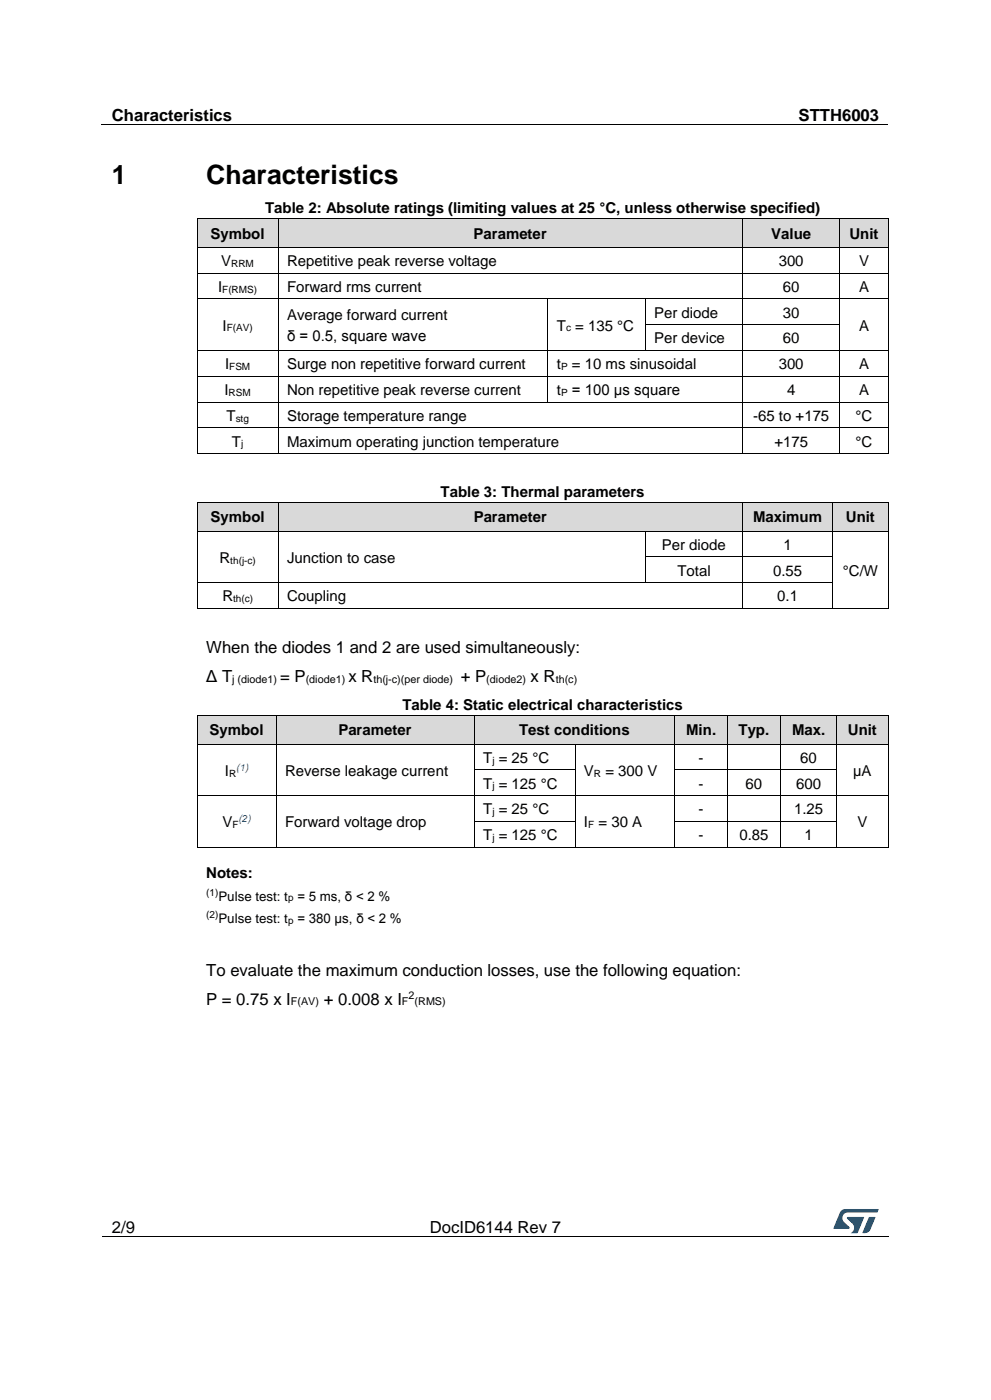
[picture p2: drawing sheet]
<svg xmlns="http://www.w3.org/2000/svg" width="210mm" height="297mm" viewBox="0 0 210 297" stroke-linecap="round" stroke-linejoin="round" font-family="sans-serif">
<path d="M21.5 26.4h166.7M21.5 262.4h166.7" fill="none" stroke="#000" stroke-width=".21"/>
<g fill="#000">
<path d="M105.2 26.4h.2v.1h-.2z" fill-rule="evenodd"/>
<path d="M61.6 262.3h.1v.2h-.1z" fill-rule="evenodd"/>
<path d="M148 262.3h.2v.2h-.2z" fill-rule="evenodd"/>
</g>
<g fill="#005288">
<path d="M178.2 256.9l.6-.4h.4l7 .1-.3 .6h-6.1a1.26 1.26 0 0 0-1.3 1.1 1.26 1.26 0 0 0 .8 1.4l.7 .6v.3l-3.3 .1z"/>
<path d="M184.2 258.2l1.3 .1-1 2.5a1.32 1.32 0 0 1-1.7 .7z"/>
<path d="M179.6 258.2l3.6 .1-1.5 3.3h-1.4a1.35 1.35 0 0 0 .7-1.2 1.35 1.35 0 0 0-.8-1.2l-.6-.6z"/>
</g>
<g fill="#d9d9d9">
<path d="M41.8 46.4h17.1v6h-17.1z" fill-rule="evenodd"/>
<path d="M43.7 46.4h13.3v6h-13.3z" fill-rule="evenodd"/>
<path d="M59 46.4h98.3v6h-98.3z" fill-rule="evenodd"/>
<path d="M60.8 46.4h94.7v6h-94.7z" fill-rule="evenodd"/>
<path d="M157.4 46.4h20.6v6h-20.6z" fill-rule="evenodd"/>
<path d="M159.3 46.4h16.8v6h-16.8z" fill-rule="evenodd"/>
<path d="M178.1 46.4h10.1v6h-10.1z" fill-rule="evenodd"/>
<path d="M179.9 46.4h6.4v6h-6.4z" fill-rule="evenodd"/>
</g>
<g fill="#000">
<path d="M41.7 52.4h.2v.2h-.2z" fill-rule="evenodd"/>
<path d="M41.7 52.4h.2v.2h-.2z" fill-rule="evenodd"/>
<path d="M41.7 57.9h.2v.1h-.2z" fill-rule="evenodd"/>
<path d="M41.8 46.3v.1z" fill-rule="evenodd"/>
<path d="M41.8 46.3v.1z" fill-rule="evenodd"/>
<path d="M41.9 52.4h.2v.2h-.2z" fill-rule="evenodd"/>
<path d="M58.9 52.4h.1v.2h-.1z" fill-rule="evenodd"/>
<path d="M58.9 57.9h.1v.1h-.1z" fill-rule="evenodd"/>
<path d="M58.9 46.3l.1 .1z" fill-rule="evenodd"/>
<path d="M59 52.4h.2v.2h-.2z" fill-rule="evenodd"/>
<path d="M157.3 52.4h.2v.2h-.2z" fill-rule="evenodd"/>
<path d="M157.3 57.9h.2v.1h-.2z" fill-rule="evenodd"/>
<path d="M157.3 46.3l.1 .1z" fill-rule="evenodd"/>
<path d="M157.5 52.4h.1v.2h-.1z" fill-rule="evenodd"/>
<path d="M177.9 52.4h.2v.2h-.2z" fill-rule="evenodd"/>
<path d="M177.9 57.9h.2v.1h-.2z" fill-rule="evenodd"/>
<path d="M178 46.3l.1 .1z" fill-rule="evenodd"/>
<path d="M178.1 52.4h.2v.2h-.2z" fill-rule="evenodd"/>
<path d="M188.2 52.4h.1v.2h-.1z" fill-rule="evenodd"/>
<path d="M188.2 52.4h.1v.2h-.1z" fill-rule="evenodd"/>
<path d="M188.2 57.9h.1v.1h-.1z" fill-rule="evenodd"/>
<path d="M188.2 46.3l.1 .1z" fill-rule="evenodd"/>
<path d="M188.2 46.3l.1 .1z" fill-rule="evenodd"/>
<path d="M41.7 63.3h.2v.2h-.2z" fill-rule="evenodd"/>
<path d="M41.7 68.8h.2v.2h-.2z" fill-rule="evenodd"/>
<path d="M41.7 74.3h.2v.1h-.2z" fill-rule="evenodd"/>
<path d="M41.7 79.7h.2v.2h-.2z" fill-rule="evenodd"/>
<path d="M58.9 63.3h.1v.2h-.1z" fill-rule="evenodd"/>
<path d="M58.9 68.8h.1v.2h-.1z" fill-rule="evenodd"/>
<path d="M58.9 74.3h.1v.1h-.1z" fill-rule="evenodd"/>
<path d="M58.9 79.7h.1v.2h-.1z" fill-rule="evenodd"/>
<path d="M116 63.3h.2v.2h-.2z" fill-rule="evenodd"/>
<path d="M116 68.8h.2v.2h-.2z" fill-rule="evenodd"/>
<path d="M116 74.3h.2v.1h-.2z" fill-rule="evenodd"/>
<path d="M116 79.7h.2v.2h-.2z" fill-rule="evenodd"/>
<path d="M136.7 63.3h.1v.2h-.1z" fill-rule="evenodd"/>
<path d="M136.7 68.8h.1v.2h-.1z" fill-rule="evenodd"/>
<path d="M136.7 74.3h.1v.1h-.1z" fill-rule="evenodd"/>
<path d="M157.3 63.3h.2v.2h-.2z" fill-rule="evenodd"/>
<path d="M157.3 68.8h.2v.2h-.2z" fill-rule="evenodd"/>
<path d="M157.3 74.3h.2v.1h-.2z" fill-rule="evenodd"/>
<path d="M157.3 79.7h.2v.2h-.2z" fill-rule="evenodd"/>
<path d="M177.9 63.3h.2v.2h-.2z" fill-rule="evenodd"/>
<path d="M177.9 68.8h.2v.2h-.2z" fill-rule="evenodd"/>
<path d="M177.9 74.3h.2v.1h-.2z" fill-rule="evenodd"/>
<path d="M177.9 79.7h.2v.2h-.2z" fill-rule="evenodd"/>
<path d="M188.2 63.3h.1v.2h-.1z" fill-rule="evenodd"/>
<path d="M188.2 68.8h.1v.2h-.1z" fill-rule="evenodd"/>
<path d="M188.2 74.3h.1v.1h-.1z" fill-rule="evenodd"/>
<path d="M188.2 79.7h.1v.2h-.1z" fill-rule="evenodd"/>
<path d="M41.7 85.2h.2v.2h-.2z" fill-rule="evenodd"/>
<path d="M41.7 90.7h.2v.1h-.2z" fill-rule="evenodd"/>
<path d="M41.7 96.1h.2v.2h-.2z" fill-rule="evenodd"/>
<path d="M41.7 96.1h.2v.2h-.2z" fill-rule="evenodd"/>
<path d="M58.9 85.2h.1v.2h-.1z" fill-rule="evenodd"/>
<path d="M58.9 90.7h.1v.1h-.1z" fill-rule="evenodd"/>
<path d="M58.9 96.1h.1v.2h-.1z" fill-rule="evenodd"/>
<path d="M116 85.2h.2v.2h-.2z" fill-rule="evenodd"/>
<path d="M157.3 85.2h.2v.2h-.2z" fill-rule="evenodd"/>
<path d="M157.3 90.7h.2v.1h-.2z" fill-rule="evenodd"/>
<path d="M157.3 96.1h.2v.2h-.2z" fill-rule="evenodd"/>
<path d="M177.9 85.2h.2v.2h-.2z" fill-rule="evenodd"/>
<path d="M177.9 90.7h.2v.1h-.2z" fill-rule="evenodd"/>
<path d="M177.9 96.1h.2v.2h-.2z" fill-rule="evenodd"/>
<path d="M188.2 85.2h.1v.2h-.1z" fill-rule="evenodd"/>
<path d="M188.2 90.7h.1v.1h-.1z" fill-rule="evenodd"/>
<path d="M188.2 96.1h.1v.2h-.1z" fill-rule="evenodd"/>
<path d="M188.2 96.1h.1v.2h-.1z" fill-rule="evenodd"/>
</g>
<g fill="none" stroke="#000" stroke-width=".21">
<path d="M41.8 46.4v6M41.8 52.6v5.3M41.8 58v5.3M41.8 46.3h17.1M41.9 57.9h17M42.1 52.5h16.8M58.9 46.4v6M58.9 52.6v5.3M58.9 58v5.3M59 46.3h98.3M59 57.9h98.3M59.2 52.5h98.1"/>
<path d="M157.4 46.4v6M157.4 52.6v5.3M157.4 58v5.3M157.4 46.3h20.6M157.5 57.9h20.4M157.6 52.5h20.3M178 46.4v6M178 52.6v5.3M178 58v5.3M178.1 46.3h10.1M178.1 57.9h10.1M178.3 52.5h9.9"/>
<path d="M188.2 46.4v6M188.2 52.6v5.3M188.2 58v5.3M41.8 63.5v5.3M41.8 69v5.3M41.8 74.4v5.3M41.8 79.9v5.3M41.9 63.4h17M41.9 74.3h17M41.9 79.8h17M58.9 63.5v5.3M58.9 69v5.3"/>
<path d="M58.9 74.4v5.3M58.9 79.9v5.3M59 63.4h57M59 74.3h57M59 79.8h57M116.1 63.5v5.3M116.1 69v5.3M116.1 74.4v5.3M116.1 79.9v5.3M116.2 63.4h20.5M116.2 74.3h20.5M116.2 79.8h41.1"/>
<path d="M136.8 63.5v5.3M136.8 69v5.3M136.8 63.4h20.5M136.8 68.9h20.5M136.8 74.3h20.5M157.4 63.5v5.3M157.4 69v5.3M157.4 74.4v5.3M157.4 79.9v5.3M157.5 63.4h20.4M157.5 68.9h20.4M157.5 74.3h20.4"/>
<path d="M157.5 79.8h20.4M178 63.5v5.3M178 69v5.3M178 74.4v5.3M178 79.9v5.3M178.1 63.4h10.1M178.1 74.3h10.1M178.1 79.8h10.1M188.2 63.5v5.3M188.2 69v5.3M188.2 74.4v5.3M188.2 79.9v5.3"/>
<path d="M41.8 85.4v5.3M41.8 90.8v5.3M41.9 85.3h17M41.9 90.7h17M41.9 96.2h17M58.9 85.4v5.3M58.9 90.8v5.3M59 85.3h57M59 90.7h98.3M59 96.2h98.3M116.2 85.3h41.1M157.4 85.4v5.3"/>
<path d="M157.4 90.8v5.3M157.5 85.3h20.4M157.5 90.7h20.4M157.5 96.2h20.4M178 85.4v5.3M178 90.8v5.3M178.1 85.3h10.1M178.1 90.7h10.1M178.1 96.2h10.1M188.2 85.4v5.3M188.2 90.8v5.3"/>
</g>
<g fill="#d9d9d9">
<path d="M41.8 106.6h17.1v6h-17.1z" fill-rule="evenodd"/>
<path d="M43.7 106.6h13.4v6h-13.4z" fill-rule="evenodd"/>
<path d="M59 106.6h98.4v6h-98.4z" fill-rule="evenodd"/>
<path d="M60.9 106.6h94.6v6h-94.6z" fill-rule="evenodd"/>
<path d="M157.5 106.6h18.9v6h-18.9z" fill-rule="evenodd"/>
<path d="M159.3 106.6h15.3v6h-15.3z" fill-rule="evenodd"/>
<path d="M176.5 106.6h11.7v6h-11.7z" fill-rule="evenodd"/>
<path d="M178.4 106.6h7.9v6h-7.9z" fill-rule="evenodd"/>
</g>
<g fill="#000">
<path d="M41.7 112.6h.2v.1h-.2z" fill-rule="evenodd"/>
<path d="M41.7 112.6h.2v.1h-.2z" fill-rule="evenodd"/>
<path d="M41.7 118.1h.2v.1h-.2z" fill-rule="evenodd"/>
<path d="M41.8 106.5v.1z" fill-rule="evenodd"/>
<path d="M41.8 106.5v.1z" fill-rule="evenodd"/>
<path d="M41.9 112.6h.2v.1h-.2z" fill-rule="evenodd"/>
<path d="M58.9 112.6h.1v.1h-.1z" fill-rule="evenodd"/>
<path d="M58.9 118.1h.1v.1h-.1z" fill-rule="evenodd"/>
<path d="M58.9 106.5l.1 .1z" fill-rule="evenodd"/>
<path d="M59 112.6h.2v.1h-.2z" fill-rule="evenodd"/>
<path d="M136.7 112.6h.2v.1h-.2z" fill-rule="evenodd"/>
<path d="M136.7 118.1h.2v.1h-.2z" fill-rule="evenodd"/>
<path d="M157.3 112.6h.2v.1h-.2z" fill-rule="evenodd"/>
<path d="M157.3 118.1h.2v.1h-.2z" fill-rule="evenodd"/>
<path d="M157.4 106.5l.1 .1z" fill-rule="evenodd"/>
<path d="M157.5 112.6h.2v.1h-.2z" fill-rule="evenodd"/>
<path d="M176.4 112.6h.2v.1h-.2z" fill-rule="evenodd"/>
<path d="M176.4 118.1h.2v.1h-.2z" fill-rule="evenodd"/>
<path d="M176.4 106.5l.1 .1z" fill-rule="evenodd"/>
<path d="M176.6 112.6h.1v.1h-.1z" fill-rule="evenodd"/>
<path d="M188.2 112.6h.1v.1h-.1z" fill-rule="evenodd"/>
<path d="M188.2 112.6h.1v.1h-.1z" fill-rule="evenodd"/>
<path d="M188.2 118.1h.1v.1h-.1z" fill-rule="evenodd"/>
<path d="M188.2 106.5l.1 .1z" fill-rule="evenodd"/>
<path d="M188.2 106.5l.1 .1z" fill-rule="evenodd"/>
<path d="M41.7 123.5h.2v.2h-.2z" fill-rule="evenodd"/>
<path d="M41.7 129h.2v.2h-.2z" fill-rule="evenodd"/>
<path d="M41.7 129h.2v.2h-.2z" fill-rule="evenodd"/>
<path d="M58.9 123.5h.1v.2h-.1z" fill-rule="evenodd"/>
<path d="M58.9 129h.1v.2h-.1z" fill-rule="evenodd"/>
<path d="M136.7 123.5h.2v.2h-.2z" fill-rule="evenodd"/>
<path d="M157.3 123.5h.2v.2h-.2z" fill-rule="evenodd"/>
<path d="M157.3 129h.2v.2h-.2z" fill-rule="evenodd"/>
<path d="M176.4 123.5h.2v.2h-.2z" fill-rule="evenodd"/>
<path d="M176.4 129h.2v.2h-.2z" fill-rule="evenodd"/>
<path d="M188.2 123.5h.1v.2h-.1z" fill-rule="evenodd"/>
<path d="M188.2 129h.1v.2h-.1z" fill-rule="evenodd"/>
<path d="M188.2 129h.1v.2h-.1z" fill-rule="evenodd"/>
</g>
<g fill="none" stroke="#000" stroke-width=".21">
<path d="M41.8 106.6v6M41.8 112.7v5.4M41.8 118.2v5.3M41.8 106.5h17.1M42.1 112.7h16.8M59 112.7v5.4M59 118.2v5.3M59.2 112.7h77.5M136.8 112.7v5.4M136.8 118.2v5.3M136.9 112.7h20.4M136.9 118.1h20.4"/>
<path d="M157.4 106.5h-98.4v6.1M157.4 106.6v6M157.4 112.7v5.4M157.4 118.2v5.3M157.5 106.5h18.9M157.5 118.1h18.9M157.7 112.7h18.7M176.5 112.7v5.4M176.5 118.2v5.3M176.7 112.7h11.5M188.2 106.5h-11.7v6.1M188.2 106.6v6"/>
<path d="M188.2 112.7v5.4M188.2 118.2v5.3M41.8 123.7v5.3M41.9 123.6h17M41.9 129.1h17M59 123.7v5.3M59 123.6h77.7M59 129.1h98.3M136.9 123.6h20.4M157.4 123.7v5.3M157.5 123.6h18.9M157.5 129.1h18.9"/>
<path d="M176.5 123.7v5.3M176.6 129.1h11.6M188.2 123.7v5.3"/>
</g>
<g fill="#d9d9d9">
<path d="M41.8 151.8h16.7v6h-16.7z" fill-rule="evenodd"/>
<path d="M43.7 151.8h12.9v6h-12.9z" fill-rule="evenodd"/>
<path d="M58.6 151.8h41.8v6h-41.8z" fill-rule="evenodd"/>
<path d="M60.4 151.8h38.2v6h-38.2z" fill-rule="evenodd"/>
<path d="M100.5 151.8h42.5v6h-42.5z" fill-rule="evenodd"/>
<path d="M102.4 151.8h38.8v6h-38.8z" fill-rule="evenodd"/>
<path d="M143.1 151.8h11v6h-11z" fill-rule="evenodd"/>
<path d="M145 151.8h7.2v6h-7.2z" fill-rule="evenodd"/>
<path d="M154.2 151.8h11.2v6h-11.2z" fill-rule="evenodd"/>
<path d="M156.1 151.8h7.4v6h-7.4z" fill-rule="evenodd"/>
<path d="M165.5 151.8h11.8v6h-11.8z" fill-rule="evenodd"/>
<path d="M167.4 151.8h8v6h-8z" fill-rule="evenodd"/>
<path d="M177.4 151.8h10.8v6h-10.8z" fill-rule="evenodd"/>
<path d="M179.3 151.8h7v6h-7z" fill-rule="evenodd"/>
</g>
<g fill="#000">
<path d="M41.7 157.8h.2v.1h-.2z" fill-rule="evenodd"/>
<path d="M41.7 157.8h.2v.1h-.2z" fill-rule="evenodd"/>
<path d="M41.8 151.7v.1z" fill-rule="evenodd"/>
<path d="M41.8 151.7v.1z" fill-rule="evenodd"/>
<path d="M41.9 157.8h.2v.1h-.2z" fill-rule="evenodd"/>
<path d="M58.4 157.8h.2v.1h-.2z" fill-rule="evenodd"/>
<path d="M58.5 151.7l.1 .1z" fill-rule="evenodd"/>
<path d="M58.6 157.8h.2v.1h-.2z" fill-rule="evenodd"/>
<path d="M100.4 157.8h.2v.1h-.2z" fill-rule="evenodd"/>
<path d="M100.4 151.7l.1 .1z" fill-rule="evenodd"/>
<path d="M100.6 157.8h.1v.1h-.1z" fill-rule="evenodd"/>
<path d="M121.8 157.8h.2v.1h-.2z" fill-rule="evenodd"/>
<path d="M143 157.8h.1v.1h-.1z" fill-rule="evenodd"/>
<path d="M143 151.7l.1 .1z" fill-rule="evenodd"/>
<path d="M143.1 157.8h.2v.1h-.2z" fill-rule="evenodd"/>
<path d="M154.1 157.8h.1v.1h-.1z" fill-rule="evenodd"/>
<path d="M154.1 151.7l.1 .1z" fill-rule="evenodd"/>
<path d="M154.2 157.8h.2v.1h-.2z" fill-rule="evenodd"/>
<path d="M165.4 157.8h.1v.1h-.1z" fill-rule="evenodd"/>
<path d="M165.4 151.7l.1 .1z" fill-rule="evenodd"/>
<path d="M165.5 157.8h.2v.1h-.2z" fill-rule="evenodd"/>
<path d="M177.3 157.8h.1v.1h-.1z" fill-rule="evenodd"/>
<path d="M177.3 151.7l.1 .1z" fill-rule="evenodd"/>
<path d="M177.4 157.8h.2v.1h-.2z" fill-rule="evenodd"/>
<path d="M188.2 157.8h.1v.1h-.1z" fill-rule="evenodd"/>
<path d="M188.2 157.8h.1v.1h-.1z" fill-rule="evenodd"/>
<path d="M188.2 151.7l.1 .1z" fill-rule="evenodd"/>
<path d="M188.2 151.7l.1 .1z" fill-rule="evenodd"/>
<path d="M41.7 163.3h.2v.1h-.2z" fill-rule="evenodd"/>
<path d="M41.7 168.7h.2v.2h-.2z" fill-rule="evenodd"/>
<path d="M41.7 174.2h.2v.1h-.2z" fill-rule="evenodd"/>
<path d="M41.7 179.7h.2v.1h-.2z" fill-rule="evenodd"/>
<path d="M41.7 179.7h.2v.1h-.2z" fill-rule="evenodd"/>
<path d="M58.4 163.3h.2v.1h-.2z" fill-rule="evenodd"/>
<path d="M58.4 168.7h.2v.2h-.2z" fill-rule="evenodd"/>
<path d="M58.4 174.2h.2v.1h-.2z" fill-rule="evenodd"/>
<path d="M58.4 179.7h.2v.1h-.2z" fill-rule="evenodd"/>
<path d="M100.4 163.3h.2v.1h-.2z" fill-rule="evenodd"/>
<path d="M100.4 168.7h.2v.2h-.2z" fill-rule="evenodd"/>
<path d="M100.4 174.2h.2v.1h-.2z" fill-rule="evenodd"/>
<path d="M100.4 179.7h.2v.1h-.2z" fill-rule="evenodd"/>
<path d="M121.8 163.3h.2v.1h-.2z" fill-rule="evenodd"/>
<path d="M121.8 168.7h.2v.2h-.2z" fill-rule="evenodd"/>
<path d="M121.8 174.2h.2v.1h-.2z" fill-rule="evenodd"/>
<path d="M121.8 179.7h.2v.1h-.2z" fill-rule="evenodd"/>
<path d="M143 163.3h.1v.1h-.1z" fill-rule="evenodd"/>
<path d="M143 168.7h.1v.2h-.1z" fill-rule="evenodd"/>
<path d="M143 174.2h.1v.1h-.1z" fill-rule="evenodd"/>
<path d="M143 179.7h.1v.1h-.1z" fill-rule="evenodd"/>
<path d="M154.1 163.3h.1v.1h-.1z" fill-rule="evenodd"/>
<path d="M154.1 168.7h.1v.2h-.1z" fill-rule="evenodd"/>
<path d="M154.1 174.2h.1v.1h-.1z" fill-rule="evenodd"/>
<path d="M154.1 179.7h.1v.1h-.1z" fill-rule="evenodd"/>
<path d="M165.4 163.3h.1v.1h-.1z" fill-rule="evenodd"/>
<path d="M165.4 168.7h.1v.2h-.1z" fill-rule="evenodd"/>
<path d="M165.4 174.2h.1v.1h-.1z" fill-rule="evenodd"/>
<path d="M165.4 179.7h.1v.1h-.1z" fill-rule="evenodd"/>
<path d="M177.3 163.3h.1v.1h-.1z" fill-rule="evenodd"/>
<path d="M177.3 168.7h.1v.2h-.1z" fill-rule="evenodd"/>
<path d="M177.3 174.2h.1v.1h-.1z" fill-rule="evenodd"/>
<path d="M177.3 179.7h.1v.1h-.1z" fill-rule="evenodd"/>
<path d="M188.2 163.3h.1v.1h-.1z" fill-rule="evenodd"/>
<path d="M188.2 168.7h.1v.2h-.1z" fill-rule="evenodd"/>
<path d="M188.2 174.2h.1v.1h-.1z" fill-rule="evenodd"/>
<path d="M188.2 179.7h.1v.1h-.1z" fill-rule="evenodd"/>
<path d="M188.2 179.7h.1v.1h-.1z" fill-rule="evenodd"/>
</g>
<g fill="none" stroke="#000" stroke-width=".21">
<path d="M41.8 151.8v6M41.8 157.9v5.4M41.8 151.7h16.7M42.1 157.9h16.3M58.5 157.9v5.4M58.5 151.8v6M58.6 151.7h41.8M58.8 157.9h41.6M100.5 151.8v6M100.5 157.9v5.4M100.5 151.7h42.5M100.7 157.9h21.1"/>
<path d="M121.9 157.9v5.4M122 157.9h21M143.1 151.8v6M143.1 157.9v5.4M143.1 151.7h11M143.3 157.9h10.8M154.1 151.8v6M154.1 157.9v5.4M154.2 151.7h11.2M154.4 157.9h11M165.5 151.8v6M165.5 157.9v5.4"/>
<path d="M165.5 151.7h11.8M165.7 157.9h11.6M177.3 151.8v6M177.3 157.9v5.4M177.4 151.7h10.8M177.6 157.9h10.6M188.2 151.8v6M188.2 157.9v5.4M41.8 163.4v5.3M41.8 168.9v5.3M41.8 174.3v5.4M41.9 168.8h16.5"/>
<path d="M41.9 179.7h16.5M58.5 163.4v5.3M58.5 168.9v5.3M58.5 174.3v5.4M58.6 168.8h41.8M58.6 179.7h41.8M100.5 163.4v5.3M100.5 168.9v5.3M100.5 174.3v5.4M100.6 163.3h21.2M100.6 168.8h21.2M100.6 174.3h21.2"/>
<path d="M100.6 179.7h21.2M121.9 163.4v5.3M121.9 168.9v5.3M121.9 174.3v5.4M122 168.8h21M122 179.7h21M143.1 163.4v5.3M143.1 168.9v5.3M143.1 174.3v5.4M143.1 163.3h11M143.1 168.8h11M143.1 174.3h11"/>
<path d="M143.1 179.7h11M154.1 163.4v5.3M154.1 168.9v5.3M154.1 174.3v5.4M154.2 163.3h11.2M154.2 168.8h11.2M154.2 174.3h11.2M154.2 179.7h11.2M165.5 163.4v5.3M165.5 168.9v5.3M165.5 174.3v5.4M165.5 163.3h11.8"/>
<path d="M165.5 168.8h11.8M165.5 174.3h11.8M165.5 179.7h11.8M177.3 163.4v5.3M177.3 168.9v5.3M177.3 174.3v5.4M177.4 168.8h10.8M177.4 179.7h10.8M188.2 163.4v5.3M188.2 168.9v5.3M188.2 174.3v5.4"/>
</g>
<g font-size="5.7">
<text x="23.7" y="39">1</text>
<text x="43.7" y="39">Characteristics</text>
</g>
<g font-size="3.5">
<text x="23.7" y="25.6">Characteristics</text>
<text x="169.3" y="25.6">STTH6003</text>
<text x="43.7" y="138.6">When the diodes 1 and 2 are used simultaneously:</text>
<text x="43.7" y="144.8">Δ T</text>
<text x="59.4" y="144.8">= P</text>
<text x="73.8" y="144.8">x R</text>
<text x="97.7" y="144.8">+ P</text>
<text x="112.5" y="144.8">x R</text>
<text x="43.7" y="207">To evaluate the maximum conduction losses, use the following equation:</text>
<text x="43.7" y="213.1">P = 0.75 x I</text>
<text x="68.6" y="213.1">+ 0.008 x I</text>
<text x="23.7" y="261.5">2/9</text>
<text x="91.1" y="261.5">DocID6144 Rev 7</text>
</g>
<g font-size="3.2">
<text x="56.2" y="45.2">Table 2: Absolute ratings (limiting values at 25 °C, unless otherwise specified)</text>
<text x="44.6" y="50.6">Symbol</text>
<text x="100.4" y="50.6">Parameter</text>
<text x="163.5" y="50.6">Value</text>
<text x="180" y="50.6">Unit</text>
<text x="46.9" y="56.5">V</text>
<text x="60.8" y="56.5">Repetitive peak reverse voltage</text>
<text x="165.1" y="56.5">300</text>
<text x="182.1" y="56.5">V</text>
<text x="46.2" y="61.9">I</text>
<text x="60.8" y="61.9">Forward rms current</text>
<text x="165.9" y="61.9">60</text>
<text x="182.1" y="61.9">A</text>
<text x="47.2" y="70.1">I</text>
<text x="60.8" y="67.8">Average forward current</text>
<text x="118" y="70.1">T = 135 °C</text>
<text x="138.7" y="67.4">Per diode</text>
<text x="165.9" y="67.4">30</text>
<text x="182.1" y="70.1">A</text>
<text x="60.8" y="72.4">δ = 0.5, square wave</text>
<text x="138.7" y="72.9">Per device</text>
<text x="165.9" y="72.9">60</text>
<text x="47.6" y="83.8">I</text>
<text x="47.7" y="78.3">I</text>
<text x="60.8" y="78.3">Surge non repetitive forward current</text>
<text x="60.8" y="83.8">Non repetitive peak reverse current</text>
<text x="118" y="78.3">t</text>
<text x="118" y="83.8">t</text>
<text x="121.2" y="78.3">= 10 ms sinusoidal</text>
<text x="121.2" y="83.8">= 100 μs square</text>
<text x="165.1" y="78.3">300</text>
<text x="166.8" y="83.8">4</text>
<text x="182.1" y="78.3">A</text>
<text x="182.1" y="83.8">A</text>
<text x="48" y="89.3">T</text>
<text x="60.8" y="89.3">Storage temperature range</text>
<text x="159.6" y="89.3">-65 to +175</text>
<text x="181.3" y="89.3">°C</text>
<text x="49.2" y="94.7">T</text>
<text x="60.8" y="94.7">Maximum operating junction temperature</text>
<text x="164.1" y="94.7">+175</text>
<text x="181.3" y="94.7">°C</text>
<text x="93.4" y="105.4">Table 3: Thermal parameters</text>
<text x="44.6" y="110.8">Symbol</text>
<text x="100.4" y="110.8">Parameter</text>
<text x="159.6" y="110.8">Maximum</text>
<text x="179.3" y="110.8">Unit</text>
<text x="46.5" y="119.4">R</text>
<text x="60.9" y="119.4">Junction to case</text>
<text x="140.3" y="116.7">Per diode</text>
<text x="166.1" y="116.7">1</text>
<text x="143.6" y="122.1">Total</text>
<text x="163.8" y="122.1">0.55</text>
<text x="178.6" y="122.1">°C/W</text>
<text x="47.1" y="127.6">R</text>
<text x="60.9" y="127.6">Coupling</text>
<text x="164.7" y="127.6">0.1</text>
<text x="44.4" y="156">Symbol</text>
<text x="71.7" y="156">Parameter</text>
<text x="85.3" y="150.6">Table 4: Static electrical characteristics</text>
<text x="110" y="156">Test conditions</text>
<text x="145.4" y="156">Min.</text>
<text x="156.5" y="156">Typ.</text>
<text x="167.9" y="156">Max.</text>
<text x="179.7" y="156">Unit</text>
<text x="102.4" y="161.9">T = 25 °C</text>
<text x="148.1" y="161.9">-</text>
<text x="169.6" y="161.9">60</text>
<text x="47.7" y="164.6">I</text>
<text x="60.4" y="164.6">Reverse leakage current</text>
<text x="102.4" y="167.3">T = 125 °C</text>
<text x="123.8" y="164.6">V</text>
<text x="128.3" y="164.6">= 300 V</text>
<text x="148.1" y="167.3">-</text>
<text x="158" y="167.3">60</text>
<text x="168.8" y="167.3">600</text>
<text x="180.8" y="164.6">µA</text>
<text x="102.4" y="172.8">T = 25 °C</text>
<text x="148.1" y="172.8">-</text>
<text x="168.3" y="172.8">1.25</text>
<text x="47.2" y="175.5">V</text>
<text x="60.4" y="175.5">Forward voltage drop</text>
<text x="102.4" y="178.3">T = 125 °C</text>
<text x="123.8" y="175.5">I = 30 A</text>
<text x="148.1" y="178.3">-</text>
<text x="156.7" y="178.3">0.85</text>
<text x="170.5" y="178.3">1</text>
<text x="181.7" y="175.5">V</text>
<text x="43.7" y="186.3">Notes:</text>
</g>
<g font-size="2.8">
<text x="46.3" y="191">Pulse test: t</text>
<text x="63" y="191">= 5 ms, δ &lt; 2 %</text>
<text x="46.3" y="195.8">Pulse test: t</text>
<text x="63" y="195.8">= 380 μs, δ &lt; 2 %</text>
</g>
<g font-size="2.3">
<text x="49.2" y="144.9">j (diode1)</text>
<text x="64.8" y="144.9">(diode1)</text>
<text x="79.1" y="144.9">th(j-c)(per diode)</text>
<text x="103.1" y="144.9">(diode2)</text>
<text x="117.8" y="144.9">th(c)</text>
<text x="61.6" y="213.3">F(AV)</text>
<text x="85.2" y="213.3">F (RMS)</text>
<text x="86.6" y="211.9">2</text>
</g>
<g font-size="2.1">
<text x="49" y="56.6">RRM</text>
<text x="47.1" y="62.1">F(RMS)</text>
<text x="48.1" y="70.3">F(AV)</text>
<text x="120" y="70.3">c</text>
<text x="48.5" y="84">RSM</text>
<text x="48.6" y="78.5">FSM</text>
<text x="118.9" y="78.5">P</text>
<text x="118.9" y="84">P</text>
<text x="50" y="89.4">stg</text>
<text x="51.1" y="94.9">j</text>
<text x="48.8" y="119.6">th(j-c)</text>
<text x="49.4" y="127.7">th(c)</text>
<text x="48.5" y="164.8">R</text>
<text x="104.4" y="162">j</text>
<text x="104.4" y="167.5">j</text>
<text x="125.9" y="164.8">R</text>
<text x="104.4" y="172.9">j</text>
<text x="49.3" y="175.7">F</text>
<text x="104.4" y="178.4">j</text>
<text x="124.7" y="175.7">F</text>
<text x="43.7" y="190">(1)</text>
<text x="61.1" y="191.2">p</text>
<text x="43.7" y="194.7">(2)</text>
<text x="61.1" y="195.9">p</text>
</g>
<g font-size="2.1" fill="#00f">
<text x="50.1" y="163.5">(1)</text>
<text x="50.6" y="174.4">(2)</text>
</g>
</svg>
